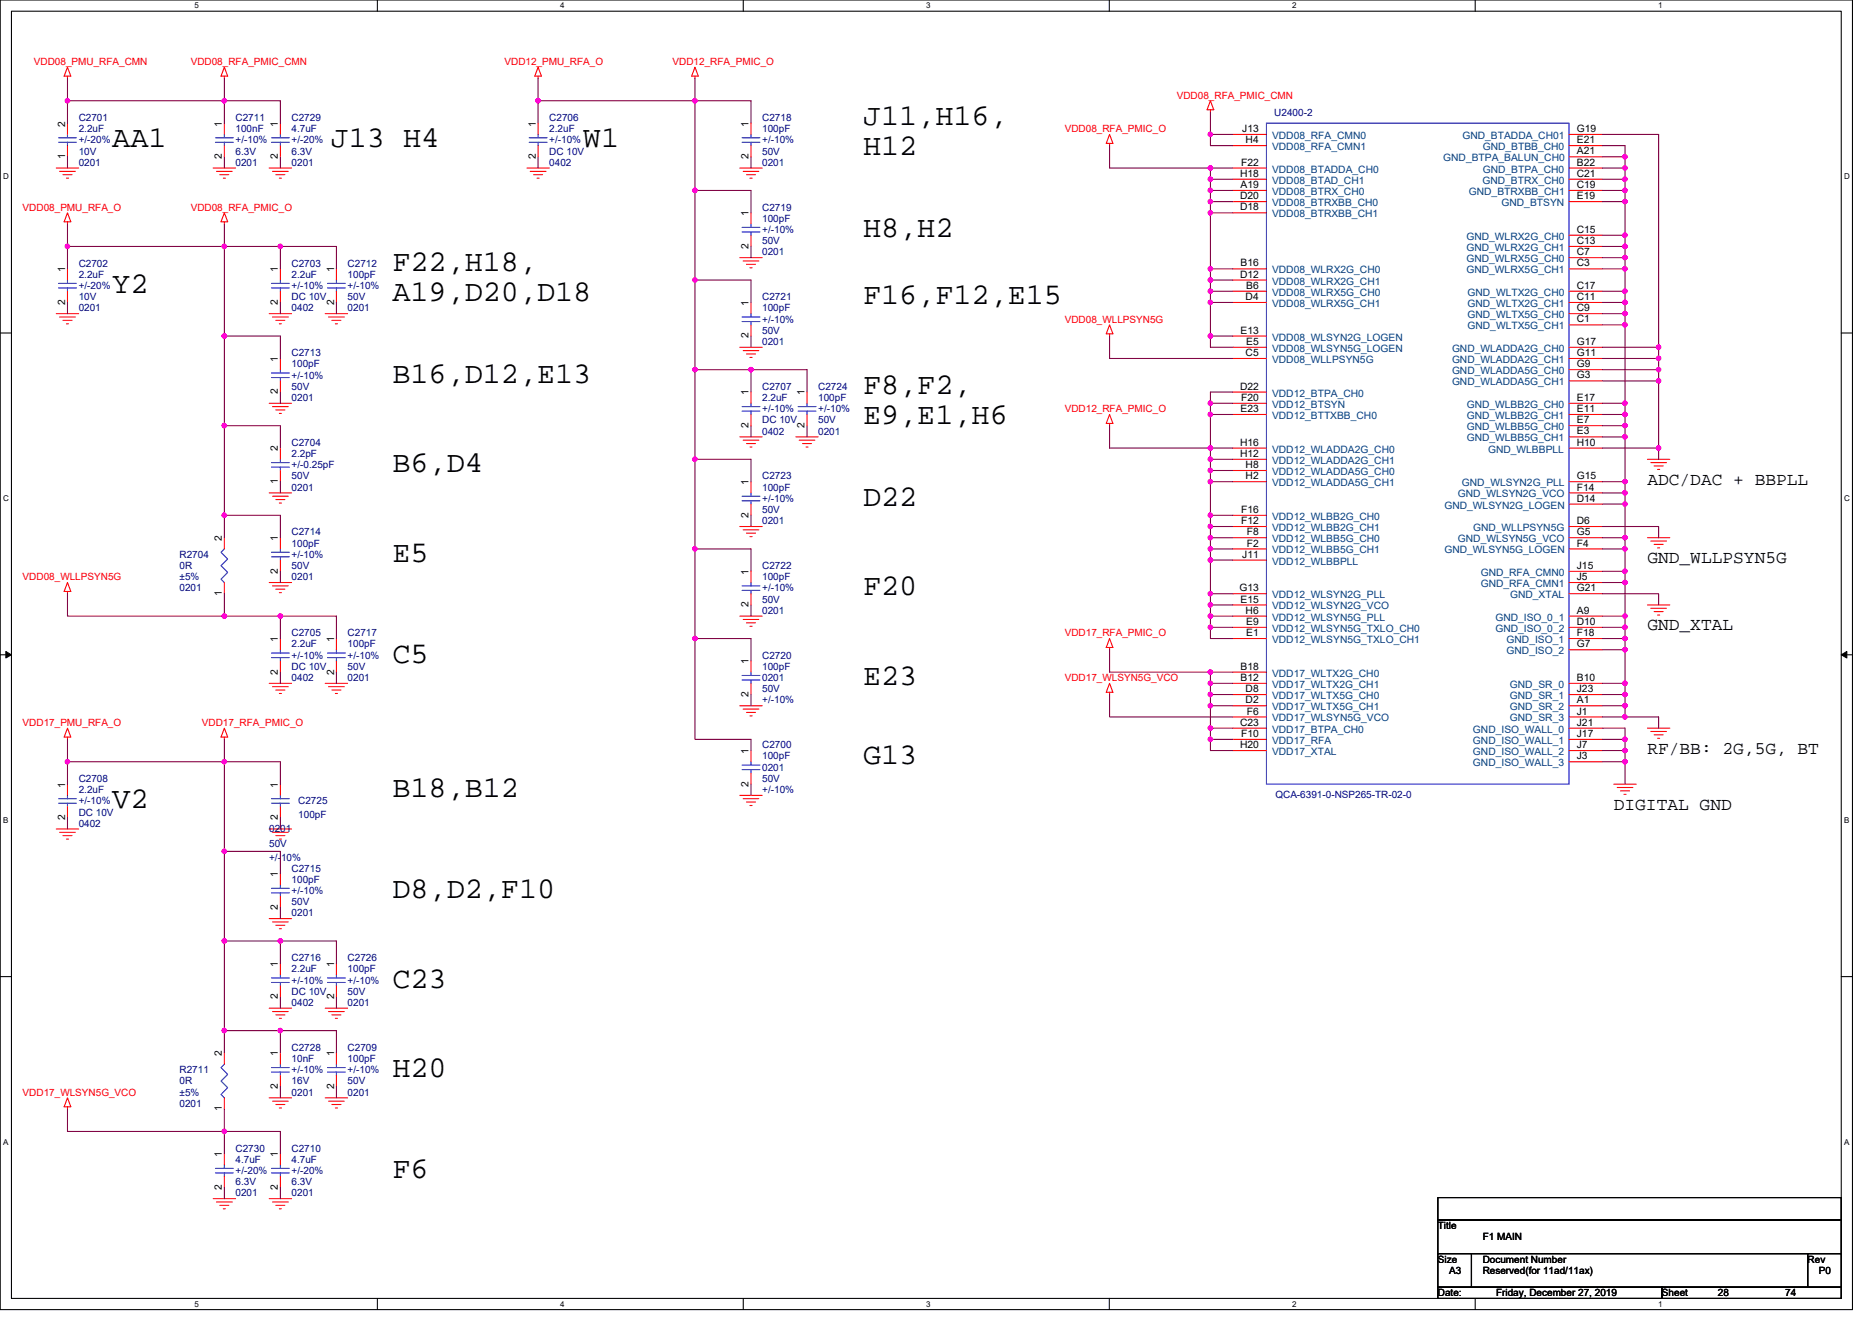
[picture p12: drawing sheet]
<svg xmlns="http://www.w3.org/2000/svg" width="297mm" height="210mm" viewBox="0 0 297 210" stroke-linecap="round" stroke-linejoin="round" font-family="sans-serif">
<path d="M0 0h293.9v207.9h-293.9zM1.8 1.8h290.4v204.3h-290.4z" fill="none" stroke="#000" stroke-width=".17"/>
<g fill="#fff">
<path d="M30.8 .2h.7v1.4h-.7z"/>
<path d="M30.8 206.3h.7v1.4h-.7z"/>
</g>
<path d="M59.9 0v1.8M59.9 206.1v1.8" fill="none" stroke="#000" stroke-width=".17"/>
<g fill="#fff">
<path d="M88.9 .2h.7v1.4h-.7z"/>
<path d="M88.9 206.3h.7v1.4h-.7z"/>
</g>
<path d="M117.9 0v1.8M117.9 206.1v1.8" fill="none" stroke="#000" stroke-width=".17"/>
<g fill="#fff">
<path d="M147 .2h.7v1.4h-.7z"/>
<path d="M147 206.3h.7v1.4h-.7z"/>
</g>
<path d="M176 0v1.8M176 206.1v1.8" fill="none" stroke="#000" stroke-width=".17"/>
<g fill="#fff">
<path d="M205 .2h.7v1.4h-.7z"/>
<path d="M205 206.3h.7v1.4h-.7z"/>
</g>
<path d="M234.1 0v1.8M234.1 206.1v1.8" fill="none" stroke="#000" stroke-width=".17"/>
<g fill="#fff">
<path d="M263.1 .2h.7v1.4h-.7z"/>
<path d="M263.1 206.3h.7v1.4h-.7z"/>
<path d="M.5 27.3h.9v1.4h-.9z"/>
<path d="M292.6 27.3h.9v1.4h-.9z"/>
<path d="M.5 78.4h.9v1.4h-.9z"/>
<path d="M292.6 78.4h.9v1.4h-.9z"/>
</g>
<path d="M0 52.9h1.8M292.2 52.9h1.7" fill="none" stroke="#000" stroke-width=".17"/>
<g fill="#fff">
<path d="M.5 129.5h.8v1.4h-.8z"/>
<path d="M292.6 129.5h.9v1.4h-.9z"/>
</g>
<path d="M0 103.9h1.8M292.2 103.9h1.7" fill="none" stroke="#000" stroke-width=".17"/>
<path d="M.9 103.4l.9 .5-.9 .5zM292.2 103.9l.8-.5v1z" fill="#000" stroke="#000" stroke-width=".16"/>
<g fill="#fff">
<path d="M.5 180.5h.8v1.4h-.8z"/>
<path d="M292.6 180.5h.9v1.4h-.9z"/>
</g>
<path d="M0 155h1.8M292.2 155h1.7M228.2 190.1h64v3.5h-64zM228.2 193.6h64v5.4h-64zM228.2 199h5.3v5.3h-5.3zM233.5 199h53.3v5.3h-53.3zM286.8 199h5.4v5.3h-5.4zM228.2 204.3h35.5v1.8h-35.5zM263.7 204.3h28.5v1.8h-28.5z" fill="none" stroke="#000" stroke-width=".17"/>
<g fill="none" stroke="#f00" stroke-width=".17">
<path d="M10.7 10.7l.5 1.4h-1zM10.7 12.1v.3M10.7 19.6v1.7M35.6 10.7l.5 1.4h-1zM35.6 12.1v.3M35.6 19.6v1.7M44.5 19.6v1.7M85.4 10.7l.5 1.4h-1zM85.4 12.1v.3M85.4 19.6v1.7M110.3 10.7l.5 1.4h-1.1zM110.3 12.1v.3"/>
<path d="M119.2 19.6v1.7M192.1 16l.5 1.4h-1.1zM192.1 17.4v.4M8.9 26.7h3.6M9.5 27.2h2.5M10 27.7h1.4M10.5 28.3h.4M10.7 33.8l.5 1.4h-1zM10.7 35.2v.4M10.7 23.1v1.8M33.8 26.7h3.6M34.4 27.2h2.4"/>
<path d="M34.9 27.7h1.4M35.4 28.3h.4M35.6 33.8l.5 1.4h-1zM35.6 35.2v.4M35.6 23.1v1.8M42.7 26.7h3.6M43.2 27.2h2.5M43.8 27.7h1.4M44.3 28.3h.4M44.5 23.1v1.8M83.6 26.7h3.6M84.1 27.2h2.5"/>
<path d="M84.7 27.7h1.4M85.2 28.3h.4M85.4 23.1v1.8M117.4 26.7h3.5M117.9 27.2h2.5M118.4 27.7h1.5M119 28.3h.3M119.2 33.8v1.8M119.2 37.3v1.8M119.2 23.1v1.8M176.1 21.3l.5 1.5h-1.1zM176.1 22.8v.3"/>
<path d="M195.6 21.3h5.4M195.6 23.1h5.4M195.6 26.7h5.4M195.6 28.4h5.4M195.6 30.2h5.4M195.6 32h5.4M195.6 33.8h5.4M249 21.3h5.3M249 23.1h5.3M249 24.9h5.3M249 26.7h5.3M249 28.4h5.3"/>
<path d="M249 30.2h5.3M249 32h5.3M249 37.3h5.3M249 39.1h5.3M8.9 49.8h3.6M9.5 50.3h2.5M10 50.8h1.4M10.5 51.4h.4M10.7 42.7v1.7M10.7 46.2v1.8M42.7 49.8h3.6M43.2 50.3h2.5"/>
<path d="M43.8 50.8h1.4M44.3 51.4h.4M44.5 42.7v1.7M44.5 46.2v1.8M44.5 56.9v1.8M51.6 49.8h3.6M52.1 50.3h2.5M52.7 50.8h1.4M53.2 51.4h.3M53.4 42.7v1.7M53.4 46.2v1.8M117.4 40.9h3.5"/>
<path d="M117.4 55.1h3.5M117.9 41.4h2.5M117.9 55.6h2.5M118.4 42h1.5M118.4 56.2h1.5M119 42.5h.3M119 56.7h.3M119.2 48v1.8M119.2 51.6v1.7M176.1 51.6l.5 1.4h-1.1zM176.1 53v.3M195.6 42.7h5.4"/>
<path d="M195.6 44.4h5.4M195.6 46.2h5.4M195.6 48h5.4M195.6 53.3h5.4M195.6 55.1h5.4M195.6 56.9h5.4M249 40.9h5.3M249 42.7h5.3M249 46.2h5.3M249 48h5.3M249 49.8h5.3M249 51.6h5.3"/>
<path d="M249 55.1h5.3M249 56.9h5.3M249 58.7h5.3M42.7 64h3.6M42.7 78.2h3.6M43.2 64.5h2.5M43.2 78.8h2.5M43.8 65.1h1.4M43.8 79.3h1.4M44.3 65.6h.4M44.3 79.8h.4M44.5 74.7v1.8"/>
<path d="M44.5 71.1v1.8M44.5 60.5v1.7M117.4 69.3h3.5M117.9 69.9h2.5M118.4 70.4h1.5M119 71h.3M119.2 62.2v1.8M119.2 65.8v1.8M119.2 76.5v1.7M126.3 69.3h3.5M126.8 69.9h2.5M127.3 70.4h1.5"/>
<path d="M127.9 71h.3M128.1 62.2v1.8M128.1 65.8v1.8M176.1 65.8l.5 1.4h-1.1zM176.1 67.2v.4M195.6 62.2h5.4M195.6 64h5.4M195.6 65.8h5.4M195.6 71.1h5.4M195.6 72.9h5.4M195.6 74.7h5.4M195.6 76.5h5.4"/>
<path d="M249 60.5h5.3M249 64h5.3M249 65.8h5.3M249 67.6h5.3M249 69.3h5.3M249 71.1h5.3M249 76.5h5.3M249 78.2h5.3M261.4 72.9h3.6M261.9 73.4h2.5M262.5 74h1.4M263 74.5h.4"/>
<path d="M10.7 92.5l.5 1.4h-1zM10.7 93.9v.3M35.6 92.5v1.7M35.6 85.3v1.8M42.7 92.5h3.6M43.2 93h2.5M43.8 93.5h1.4M44.3 94.1h.4M44.5 85.3v1.8M44.5 88.9v1.8M117.4 83.6h3.5M117.4 97.8h3.5"/>
<path d="M117.9 84.1h2.5M117.9 98.3h2.5M118.4 84.6h1.5M118.4 98.8h1.5M119 85.2h.3M119 99.4h.3M119.2 90.7v1.8M119.2 94.2v1.8M119.2 80v1.8M195.6 81.8h5.4M195.6 83.6h5.4M195.6 85.3h5.4"/>
<path d="M195.6 87.1h5.4M195.6 88.9h5.4M195.6 94.2h5.4M195.6 96h5.4M195.6 97.8h5.4M195.6 99.6h5.4M249 80h5.3M249 83.6h5.3M249 85.3h5.3M249 87.1h5.3M249 90.7h5.3M249 92.5h5.3"/>
<path d="M249 94.2h5.3M249 97.8h5.3M249 99.6h5.3M261.4 85.3h3.6M261.4 96h3.6M261.9 85.9h2.5M261.9 96.5h2.5M262.5 86.4h1.4M262.5 97.1h1.4M263 87h.4M263 97.6h.4M10.7 115.6l.5 1.4h-1z"/>
<path d="M10.7 117v.3M35.6 115.6l.5 1.4h-1zM35.6 117v.3M42.7 108.5h3.6M43.2 109h2.5M43.8 109.5h1.4M44.3 110.1h.4M44.5 101.3v1.8M44.5 104.9v1.8M51.6 108.5h3.6M52.1 109h2.5M52.7 109.5h1.4"/>
<path d="M53.2 110.1h.3M53.4 101.3v1.8M53.4 104.9v1.8M117.4 112h3.5M117.9 112.5h2.5M118.4 113.1h1.5M119 113.6h.3M119.2 119.1v1.8M119.2 104.9v1.8M119.2 108.5v1.7M176.1 101.3l.5 1.5h-1.1zM176.1 102.8v.3"/>
<path d="M176.1 108.5l.5 1.4h-1.1zM176.1 109.9v.3M195.6 101.3h5.4M195.6 106.7h5.4M195.6 108.5h5.4M195.6 110.2h5.4M195.6 112h5.4M195.6 113.8h5.4M195.6 115.6h5.4M195.6 117.3h5.4M195.6 119.1h5.4M249 101.3h5.3"/>
<path d="M249 103.1h5.3M249 108.5h5.3M249 110.2h5.3M249 112h5.3M249 113.8h5.3M249 115.6h5.3M249 117.3h5.3M249 119.1h5.3M261.4 115.6h3.6M261.9 116.1h2.5M262.5 116.6h1.4M263 117.2h.4"/>
<path d="M8.9 131.6h3.6M9.5 132.1h2.5M10 132.6h1.4M10.5 133.2h.4M10.7 124.5v1.7M10.7 128v1.8M42.7 131.6h3.6M43.2 132.1h2.5M43.8 132.6h1.4M44.3 133.2h.4M44.5 138.7v1.8M44.5 124.5v1.7"/>
<path d="M44.5 128v1.8M117.4 126.2h3.5M117.9 126.8h2.5M118.4 127.3h1.5M119 127.8h.3M119.2 122.7v1.8M249 120.9h5.3M256.1 124.5h3.5M256.6 125h2.5M257.1 125.5h1.5M257.7 126.1h.3M42.7 145.8h3.6"/>
<path d="M43.2 146.3h2.5M43.8 146.9h1.4M44.3 147.4h.4M44.5 142.2v1.8M44.5 152.9v1.8M44.5 156.5v1.7M53.4 152.9v1.8M53.4 156.5v1.7M10.7 174.2l.5 1.5h-1zM10.7 175.7v.3M35.6 174.2v1.8M35.6 167.1v1.8"/>
<path d="M42.7 160h3.6M42.7 174.2h3.6M43.2 160.5h2.5M43.2 174.8h2.5M43.8 161.1h1.4M43.8 175.3h1.4M44.3 161.6h.4M44.3 175.9h.4M44.5 167.1v1.8M44.5 170.7v1.8M51.6 160h3.6M51.6 174.2h3.6"/>
<path d="M52.1 160.5h2.5M52.1 174.8h2.5M52.7 161.1h1.4M52.7 175.3h1.4M53.2 161.6h.3M53.2 175.9h.3M53.4 167.1v1.8M53.4 170.7v1.8M33.8 190.2h3.6M34.4 190.8h2.4M34.9 191.3h1.4M35.4 191.9h.4"/>
<path d="M35.6 183.1v1.8M35.6 186.7v1.8M42.7 190.2h3.6M43.2 190.8h2.5M43.8 191.3h1.4M44.3 191.9h.4M44.5 183.1v1.8M44.5 186.7v1.8"/>
</g>
<g fill="none" stroke="#00f" stroke-width=".17">
<path d="M201 19.6h48v104.9h-48zM9.3 22.6h2.8M9.3 21.9h2.8M10.7 22.6v.5M10.7 21.3v.6M34.2 21.9h2.8M34.2 22.6h2.8M35.6 21.3v.6M35.6 22.6v.5M43.1 21.9h2.8M43.1 22.6h2.8M44.5 21.3v.6"/>
<path d="M44.5 22.6v.5M84 21.9h2.8M84 22.6h2.8M85.4 21.3v.6M85.4 22.6v.5M117.7 36.1h2.9M117.7 36.8h2.9M117.7 21.9h2.9M117.7 22.6h2.9M119.2 35.6v.5M119.2 36.8v.5M119.2 21.3v.6"/>
<path d="M119.2 22.6v.5M9.3 45h2.8M9.3 45.7h2.8M10.7 44.4v.6M10.7 45.7v.5M43.1 45h2.8M43.1 45.7h2.8M43.1 59.2h2.8M43.1 59.9h2.8M44.5 44.4v.6M44.5 45.7v.5M44.5 58.7v.5"/>
<path d="M44.5 59.9v.6M52 45h2.8M52 45.7h2.8M53.4 44.4v.6M53.4 45.7v.5M117.7 50.3h2.9M117.7 51h2.9M119.2 49.8v.5M119.2 51v.6M43.1 74.1h2.8M43.1 73.4h2.8M44.5 74.1v.6"/>
<path d="M44.5 72.9v.5M117.7 64.5h2.9M117.7 65.3h2.9M117.7 78.8h2.9M117.7 79.5h2.9M119.2 64v.5M119.2 65.3v.5M119.2 78.2v.6M119.2 79.5v.5M126.6 64.5h2.9M126.6 65.3h2.9M128.1 64v.5"/>
<path d="M128.1 65.3v.5M35.6 87.1l-.5 .6 1 1-1 1.1 1 1-1 1.1 .5 .6M43.1 87.7h2.8M43.1 88.4h2.8M44.5 87.1v.6M44.5 88.4v.5M117.7 93h2.9M117.7 93.7h2.9M119.2 92.5v.5M119.2 93.7v.5M43.1 103.7h2.8M43.1 104.4h2.8"/>
<path d="M44.5 103.1v.6M44.5 104.4v.5M52 103.7h2.8M52 104.4h2.8M53.4 103.1v.6M53.4 104.4v.5M117.7 107.2h2.9M117.7 107.9h2.9M119.2 106.7v.5M119.2 107.9v.6M9.3 126.8h2.8M9.3 127.5h2.8"/>
<path d="M10.7 126.2v.6M10.7 127.5v.5M43.1 126.8h2.8M43.1 127.5h2.8M44.5 126.2v.6M44.5 127.5v.5M117.7 121.4h2.9M117.7 122.2h2.9M119.2 120.9v.5M119.2 122.2v.5M43.1 141h2.8M43.1 141.7h2.8"/>
<path d="M43.1 155.2h2.8M43.1 155.9h2.8M44.5 140.5v.5M44.5 141.7v.5M44.5 154.7v.5M44.5 155.9v.6M52 155.2h2.8M52 155.9h2.8M53.4 154.7v.5M53.4 155.9v.6M35.6 168.9l-.5 .5 1 1.1-1 1.1 1 1-1 1.1 .5 .5M43.1 169.4h2.8"/>
<path d="M43.1 170.2h2.8M44.5 168.9v.5M44.5 170.2v.5M52 169.4h2.8M52 170.2h2.8M53.4 168.9v.5M53.4 170.2v.5M34.2 185.4h2.8M34.2 186.2h2.8M35.6 184.9v.5M35.6 186.2v.5M43.1 185.4h2.8"/>
<path d="M43.1 186.2h2.8M44.5 184.9v.5M44.5 186.2v.5"/>
</g>
<g fill="none" stroke="#800040" stroke-width=".17">
<path d="M10.7 16h24.9M10.7 12.4v3.6M10.7 16v3.6M35.6 16h8.9v3.6M35.6 16v3.6M35.6 12.4v3.6M85.4 16h33.8v3.6M85.4 12.4v3.6M85.4 16v3.6M110.3 12.4v17.8M192.1 17.8v3.5M10.7 39.1h24.9"/>
<path d="M10.7 35.6v3.5M10.7 24.9v1.8M10.7 39.1v3.6M35.6 39.1h8.9M35.6 35.6v3.5M35.6 39.1v14.2M35.6 24.9v1.8M44.5 39.1v3.6M44.5 24.9v1.8M44.5 39.1h8.9v3.6M85.4 24.9v1.8M110.3 30.2h8.9v3.6"/>
<path d="M110.3 30.2v14.2M119.2 24.9v1.8M119.2 39.1v1.8M176.1 23.1v3.6h16M192.1 21.3v1.8h3.5M192.1 26.7v1.7M192.1 30.2v1.8M192.1 28.4v1.8M192.1 33.8v8.9M192.1 21.3h3.5M192.1 26.7h3.5M192.1 28.4h3.5"/>
<path d="M192.1 30.2h3.5M192.1 32h3.5M192.1 33.8h3.5M192.1 32v1.8M254.3 23.1h3.5v1.8M254.3 24.9h3.5M254.3 21.3h8.9v33.8M254.3 26.7h3.5M254.3 28.4h3.5M254.3 30.2h3.5M254.3 32h3.5M254.3 37.3h3.5"/>
<path d="M254.3 39.1h3.5M257.8 24.9v1.8M257.8 26.7v1.7M257.8 28.4v1.8M257.8 30.2v1.8M257.8 32v5.3M257.8 37.3v1.8M257.8 39.1v1.8M10.7 48v1.8M35.6 53.3h8.9v3.6M35.6 53.3v14.3M44.5 48v1.8"/>
<path d="M53.4 48v1.8M110.3 44.4h8.9v3.6M110.3 44.5v14.2M110.3 58.7h8.9M110.3 58.7v14.2M119.2 53.3v1.8M119.2 58.7v3.5M119.2 58.7h8.9v3.5M176.1 53.3v3.6h19.5M192.1 42.7v1.7M192.1 46.2v1.8M192.1 44.4v1.8"/>
<path d="M192.1 48v5.3M192.1 42.7h3.5M192.1 44.4h3.5M192.1 46.2h3.5M192.1 48h3.5M195.6 53.3h-3.5v1.8h3.5M254.3 42.7h3.5M254.3 48h3.5M254.3 49.8h3.5M254.3 55.1h8.9v1.8M254.3 56.9h8.9M254.3 58.7h8.9"/>
<path d="M254.3 40.9h3.5M254.3 46.2h3.5M254.3 51.6h3.5M257.8 42.7v3.5M257.8 48v1.8M257.8 40.9v1.8M257.8 46.2v1.8M257.8 49.8v1.8M257.8 51.6v12.4M263.2 56.9v1.8M263.2 58.7v1.8M35.6 67.6v14.2"/>
<path d="M35.6 67.6h8.9v3.5M44.5 62.2v1.8M44.5 76.5v1.7M110.3 72.9h8.9v3.6M110.3 72.9v14.2M119.2 67.6v1.7M128.1 67.6v1.7M176.1 67.6v3.5h16M192.1 64v1.8h3.5M192.1 65.8v5.3M192.1 71.1h3.5M192.1 71.1v1.8h3.5"/>
<path d="M192.1 72.9v1.8h3.5M192.1 74.7v1.8M192.1 76.5h3.5M192.1 76.5v5.3M192.1 64h3.5M195.6 62.2h-3.5v1.8M254.3 71.1h8.9M254.3 60.5h8.9M254.3 64h3.5M254.3 65.8h3.5M254.3 67.6h3.5M254.3 69.3h3.5"/>
<path d="M254.3 78.2h3.5M257.8 64v1.8M257.8 65.8v1.8M257.8 67.6v1.7M257.8 69.3v7.2h-3.5M257.8 76.5v1.7M257.8 78.2v1.8M263.2 71.1v1.8M263.2 60.5v10.6M10.7 94.2v3.6h24.9M35.6 81.8h8.9v3.5M35.6 97.8h8.9"/>
<path d="M35.6 81.8v3.5M35.6 94.2v3.6M44.5 90.7v1.8M44.5 97.8v3.5M44.5 97.8h8.9v3.5M110.3 87.1h8.9v3.6M110.3 87.1v14.2M119.2 81.8v1.8M119.2 96v1.8M192.1 81.8h3.5M192.1 81.8v1.8M192.1 83.6h3.5"/>
<path d="M192.1 83.6v1.7h3.5M192.1 85.3v1.8h3.5M192.1 87.1v1.8M192.1 88.9h3.5M192.1 88.9v5.3M192.1 96h3.5M192.1 96v1.8M192.1 97.8h3.5M192.1 97.8v1.8M192.1 99.6h3.5M192.1 99.6v1.7h3.5M195.6 94.2h-3.5v1.8"/>
<path d="M254.3 83.6h8.9v1.7M254.3 94.2h8.9v1.8M254.3 80h3.5M254.3 85.3h3.5M254.3 87.1h3.5M254.3 90.7h3.5M254.3 92.5h3.5M254.3 97.8h3.5M254.3 99.6h3.5M257.8 80v5.3M257.8 85.3v1.8M257.8 87.1v3.6"/>
<path d="M257.8 90.7v1.8M257.8 92.5v5.3M257.8 97.8v1.8M257.8 99.6v1.7M10.7 117.3v3.6M35.6 117.3v3.6M44.5 106.7v1.8M53.4 106.7v1.8M110.3 101.3v16h8.9v1.8M110.3 101.3h8.9v3.6M119.2 110.2v1.8M176.1 103.1v3.6h16"/>
<path d="M176.1 110.2v3.6h19.5M192.1 108.5h3.5M192.1 106.7h3.5M192.1 108.5v1.7M192.1 106.7v1.8M195.6 117.3h-3.5v1.8h3.5M195.6 110.2h-3.5v1.8M195.6 112h-3.5v3.6M195.6 115.6h-3.5v1.7M254.3 101.3h3.5M254.3 103.1h3.5M254.3 108.5h3.5"/>
<path d="M254.3 110.2h3.5M254.3 112h3.5M254.3 113.8h3.5M254.3 115.6h3.5v1.7M254.3 117.3h3.5M254.3 119.1h3.5M257.8 101.3v1.8M257.8 103.1v5.4M257.8 108.5v1.7M257.8 110.2v1.8M257.8 112v1.8M257.8 117.3v1.8"/>
<path d="M257.8 119.1v1.8M257.8 113.8h5.4v1.8M10.7 120.9h24.9M10.7 120.9v3.6M10.7 129.8v1.8M35.6 120.9h8.9v3.6M35.6 135.1h8.9v3.6M35.6 120.9v14.2M35.6 135.1v14.3M44.5 129.8v1.8M119.2 124.5v1.7M254.3 120.9h3.5"/>
<path d="M257.8 120.9v3.6M35.6 149.4h8.9M35.6 149.4v14.2M44.5 144v1.8M44.5 158.2v1.8M44.5 149.4v3.5M44.5 149.4h8.9v3.5M53.4 158.2v1.8M10.7 176v3.6h24.9M35.6 176v3.6M35.6 163.6h8.9M35.6 179.6h8.9v3.5"/>
<path d="M35.6 163.6v3.5M35.6 179.6v3.5M44.5 172.5v1.7M44.5 163.6v3.5M44.5 163.6h8.9v3.5M53.4 172.5v1.7M35.6 188.5v1.7M44.5 188.5v1.7"/>
</g>
<g fill="#f0f" stroke="#f0f" stroke-width=".17">
<circle cx="192.1" cy="21.3" r=".35"/>
<circle cx="257.8" cy="24.9" r=".35"/>
<circle cx="110.3" cy="30.2" r=".35"/>
<circle cx="110.3" cy="16" r=".35"/>
<circle cx="192.1" cy="26.7" r=".35"/>
<circle cx="192.1" cy="28.4" r=".35"/>
<circle cx="257.8" cy="28.4" r=".35"/>
<circle cx="257.8" cy="26.7" r=".35"/>
<circle cx="192.1" cy="30.2" r=".35"/>
<circle cx="192.1" cy="32" r=".35"/>
<circle cx="257.8" cy="32" r=".35"/>
<circle cx="257.8" cy="30.2" r=".35"/>
<circle cx="44.5" cy="39.1" r=".35"/>
<circle cx="35.6" cy="39.1" r=".35"/>
<circle cx="257.8" cy="37.3" r=".35"/>
<circle cx="257.8" cy="40.9" r=".35"/>
<circle cx="257.8" cy="39.1" r=".35"/>
<circle cx="257.8" cy="42.7" r=".35"/>
<circle cx="192.1" cy="44.4" r=".35"/>
<circle cx="35.6" cy="53.3" r=".35"/>
<circle cx="35.6" cy="67.6" r=".35"/>
<circle cx="192.1" cy="46.2" r=".35"/>
<circle cx="257.8" cy="48" r=".35"/>
<circle cx="257.8" cy="46.2" r=".35"/>
<circle cx="257.8" cy="49.8" r=".35"/>
<circle cx="257.8" cy="51.5" r=".35"/>
<circle cx="257.8" cy="64" r=".35"/>
<circle cx="35.6" cy="81.8" r=".35"/>
<circle cx="257.8" cy="67.6" r=".35"/>
<circle cx="257.8" cy="65.8" r=".35"/>
<circle cx="257.8" cy="69.3" r=".35"/>
<circle cx="257.8" cy="76.4" r=".35"/>
<circle cx="257.8" cy="80" r=".35"/>
<circle cx="257.8" cy="78.2" r=".35"/>
<circle cx="257.8" cy="85.3" r=".35"/>
<circle cx="257.8" cy="90.7" r=".35"/>
<circle cx="257.8" cy="87.1" r=".35"/>
<circle cx="257.8" cy="92.4" r=".35"/>
<circle cx="257.8" cy="97.8" r=".35"/>
<circle cx="257.8" cy="99.6" r=".35"/>
<circle cx="257.8" cy="101.3" r=".35"/>
<circle cx="257.8" cy="108.4" r=".35"/>
<circle cx="257.8" cy="103.1" r=".35"/>
<circle cx="192.1" cy="106.7" r=".35"/>
<circle cx="257.8" cy="110.2" r=".35"/>
<circle cx="257.8" cy="112" r=".35"/>
<circle cx="257.8" cy="119.1" r=".35"/>
<circle cx="257.8" cy="117.3" r=".35"/>
<circle cx="257.8" cy="120.9" r=".35"/>
<circle cx="263.2" cy="71.1" r=".35"/>
<circle cx="263.2" cy="55.1" r=".35"/>
<circle cx="263.2" cy="56.9" r=".35"/>
<circle cx="263.2" cy="58.7" r=".35"/>
<circle cx="263.2" cy="60.4" r=".35"/>
<circle cx="257.8" cy="113.8" r=".35"/>
<circle cx="10.7" cy="16" r=".35"/>
<circle cx="192.1" cy="64" r=".35"/>
<circle cx="192.1" cy="65.8" r=".35"/>
<circle cx="192.1" cy="72.9" r=".35"/>
<circle cx="192.1" cy="74.7" r=".35"/>
<circle cx="192.1" cy="76.4" r=".35"/>
<circle cx="192.1" cy="81.8" r=".35"/>
<circle cx="192.1" cy="83.6" r=".35"/>
<circle cx="192.1" cy="85.3" r=".35"/>
<circle cx="192.1" cy="87.1" r=".35"/>
<circle cx="192.1" cy="88.9" r=".35"/>
<circle cx="192.1" cy="94.2" r=".35"/>
<circle cx="192.1" cy="96" r=".35"/>
<circle cx="192.1" cy="97.8" r=".35"/>
<circle cx="192.1" cy="99.6" r=".35"/>
<circle cx="192.1" cy="108.4" r=".35"/>
<circle cx="192.1" cy="110.2" r=".35"/>
<circle cx="192.1" cy="112" r=".35"/>
<circle cx="192.1" cy="115.6" r=".35"/>
<circle cx="192.1" cy="117.3" r=".35"/>
<circle cx="192.1" cy="48" r=".35"/>
<circle cx="192.1" cy="53.3" r=".35"/>
<circle cx="192.1" cy="33.8" r=".35"/>
<circle cx="192.1" cy="42.7" r=".35"/>
<circle cx="85.4" cy="16" r=".35"/>
<circle cx="110.3" cy="58.7" r=".35"/>
<circle cx="110.3" cy="44.4" r=".35"/>
<circle cx="119.2" cy="58.7" r=".35"/>
<circle cx="110.3" cy="72.9" r=".35"/>
<circle cx="110.3" cy="87.1" r=".35"/>
<circle cx="10.7" cy="39.1" r=".35"/>
<circle cx="44.5" cy="97.8" r=".35"/>
<circle cx="35.6" cy="97.8" r=".35"/>
<circle cx="10.7" cy="120.9" r=".35"/>
<circle cx="35.6" cy="135.1" r=".35"/>
<circle cx="35.6" cy="120.9" r=".35"/>
<circle cx="35.6" cy="163.6" r=".35"/>
<circle cx="35.6" cy="149.3" r=".35"/>
<circle cx="44.5" cy="149.3" r=".35"/>
<circle cx="44.5" cy="163.6" r=".35"/>
<circle cx="35.6" cy="179.6" r=".35"/>
<circle cx="192.1" cy="71.1" r=".35"/>
<circle cx="35.6" cy="16" r=".35"/>
<circle cx="110.3" cy="101.3" r=".35"/>
</g>
<g font-size="4.8">
<text x="17.8" y="23.4">AA1</text>
<text x="52.5" y="23.4">J13 H4</text>
<text x="92.5" y="23.4">W1</text>
<text x="136.9" y="19.8">J11,H16,</text>
<text x="136.9" y="24.6">H12</text>
<text x="136.9" y="37.6">H8,H2</text>
<text x="17.8" y="46.5">Y2</text>
<text x="62.3" y="42.9">F22,H18,</text>
<text x="62.3" y="47.7">A19,D20,D18</text>
<text x="136.9" y="48.3">F16,F12,E15</text>
<text x="62.3" y="60.7">B16,D12,E13</text>
<text x="136.9" y="62.5">F8,F2,</text>
<text x="136.9" y="67.3">E9,E1,H6</text>
<text x="62.3" y="75">B6,D4</text>
<text x="136.9" y="80.3">D22</text>
<text x="62.3" y="89.2">E5</text>
<text x="136.9" y="94.5">F20</text>
<text x="62.3" y="105.2">C5</text>
<text x="136.9" y="108.7">E23</text>
<text x="136.9" y="121.2">G13</text>
<text x="17.8" y="128.3">V2</text>
<text x="62.3" y="126.5">B18,B12</text>
<text x="62.3" y="142.5">D8,D2,F10</text>
<text x="62.3" y="156.7">C23</text>
<text x="62.3" y="171">H20</text>
<text x="62.3" y="187">F6</text>
</g>
<g font-size="2.8">
<text x="261.4" y="76.9">ADC/DAC + BBPLL</text>
<text x="261.4" y="89.4">GND_WLLPSYN5G</text>
<text x="261.4" y="100.1">GND_XTAL</text>
<text x="261.4" y="119.6">RF/BB: 2G,5G, BT</text>
<text x="256.1" y="128.5">DIGITAL GND</text>
</g>
<g font-size="1.6" fill="#f00">
<text x="5.4" y="10.3">VDD08_PMU_RFA_CMN</text>
<text x="30.3" y="10.3">VDD08_RFA_PMIC_CMN</text>
<text x="80" y="10.3">VDD12_PMU_RFA_O</text>
<text x="106.7" y="10.3">VDD12_RFA_PMIC_O</text>
<text x="186.7" y="15.6">VDD08_RFA_PMIC_CMN</text>
<text x="168.9" y="21">VDD08_RFA_PMIC_O</text>
<text x="3.6" y="33.4">VDD08_PMU_RFA_O</text>
<text x="30.3" y="33.4">VDD08_RFA_PMIC_O</text>
<text x="168.9" y="51.2">VDD08_WLLPSYN5G</text>
<text x="168.9" y="65.4">VDD12_RFA_PMIC_O</text>
<text x="3.6" y="92.1">VDD08_WLLPSYN5G</text>
<text x="168.9" y="101">VDD17_RFA_PMIC_O</text>
<text x="168.9" y="108.1">VDD17_WLSYN5G_VCO</text>
<text x="3.6" y="115.2">VDD17_PMU_RFA_O</text>
<text x="32" y="115.2">VDD17_RFA_PMIC_O</text>
<text x="3.6" y="173.9">VDD17_WLSYN5G_VCO</text>
</g>
<g font-size="1.6">
<text x="10.3" y="20.1" transform="rotate(-90 10.3 20.1)">2</text>
<text x="35.2" y="20.1" transform="rotate(-90 35.2 20.1)">1</text>
<text x="44.1" y="20.1" transform="rotate(-90 44.1 20.1)">1</text>
<text x="85" y="20.1" transform="rotate(-90 85 20.1)">1</text>
<text x="118.8" y="20.1" transform="rotate(-90 118.8 20.1)">1</text>
<text x="197.1" y="21">J13</text>
<text x="197.7" y="22.7">H4</text>
<text x="250.2" y="21">G19</text>
<text x="250.2" y="22.7">E21</text>
<text x="10.3" y="25.3" transform="rotate(-90 10.3 25.3)">1</text>
<text x="35.2" y="25.3" transform="rotate(-90 35.2 25.3)">2</text>
<text x="44.1" y="25.3" transform="rotate(-90 44.1 25.3)">2</text>
<text x="85" y="25.3" transform="rotate(-90 85 25.3)">2</text>
<text x="118.8" y="25.3" transform="rotate(-90 118.8 25.3)">2</text>
<text x="196.8" y="28.1">H18</text>
<text x="196.8" y="29.8">A19</text>
<text x="197" y="26.3">F22</text>
<text x="250.2" y="28.1">C21</text>
<text x="250.2" y="24.5">A21</text>
<text x="250.2" y="26.3">B22</text>
<text x="250.2" y="29.8">C19</text>
<text x="118.8" y="34.3" transform="rotate(-90 118.8 34.3)">1</text>
<text x="196.8" y="31.6">D20</text>
<text x="196.8" y="33.4">D18</text>
<text x="250.2" y="31.6">E19</text>
<text x="118.8" y="39.5" transform="rotate(-90 118.8 39.5)">2</text>
<text x="250.2" y="37">C15</text>
<text x="250.2" y="38.7">C13</text>
<text x="250.2" y="40.5">C7</text>
<text x="10.3" y="43.2" transform="rotate(-90 10.3 43.2)">1</text>
<text x="44.1" y="43.2" transform="rotate(-90 44.1 43.2)">1</text>
<text x="53" y="43.2" transform="rotate(-90 53 43.2)">1</text>
<text x="196.8" y="44.1">D12</text>
<text x="196.8" y="42.3">B16</text>
<text x="197.7" y="47.6">D4</text>
<text x="197.7" y="45.8">B6</text>
<text x="250.2" y="42.3">C3</text>
<text x="250.2" y="45.8">C17</text>
<text x="250.2" y="47.6">C11</text>
<text x="10.3" y="48.4" transform="rotate(-90 10.3 48.4)">2</text>
<text x="44.1" y="48.4" transform="rotate(-90 44.1 48.4)">2</text>
<text x="53" y="48.4" transform="rotate(-90 53 48.4)">2</text>
<text x="118.8" y="53.7" transform="rotate(-90 118.8 53.7)">2</text>
<text x="118.8" y="48.5" transform="rotate(-90 118.8 48.5)">1</text>
<text x="196.8" y="53">E13</text>
<text x="250.2" y="49.4">C9</text>
<text x="250.2" y="51.2">C1</text>
<text x="44.1" y="57.4" transform="rotate(-90 44.1 57.4)">1</text>
<text x="197.7" y="56.5">C5</text>
<text x="197.7" y="54.7">E5</text>
<text x="250.2" y="54.7">G17</text>
<text x="250.2" y="56.5">G11</text>
<text x="250.2" y="58.3">G9</text>
<text x="44.1" y="62.6" transform="rotate(-90 44.1 62.6)">2</text>
<text x="118.8" y="62.8" transform="rotate(-90 118.8 62.8)">1</text>
<text x="127.7" y="62.8" transform="rotate(-90 127.7 62.8)">1</text>
<text x="196.8" y="61.8">D22</text>
<text x="196.8" y="65.4">E23</text>
<text x="197" y="63.6">F20</text>
<text x="250.2" y="63.6">E17</text>
<text x="250.2" y="65.4">E11</text>
<text x="250.2" y="60.1">G3</text>
<text x="44.1" y="71.6" transform="rotate(-90 44.1 71.6)">2</text>
<text x="118.8" y="67.9" transform="rotate(-90 118.8 67.9)">2</text>
<text x="127.7" y="67.9" transform="rotate(-90 127.7 67.9)">2</text>
<text x="196.8" y="70.7">H16</text>
<text x="250.2" y="70.7">H10</text>
<text x="250.2" y="67.2">E7</text>
<text x="250.2" y="69">E3</text>
<text x="44.1" y="76.8" transform="rotate(-90 44.1 76.8)">1</text>
<text x="118.8" y="77" transform="rotate(-90 118.8 77)">1</text>
<text x="196.8" y="72.5">H12</text>
<text x="197.7" y="74.3">H8</text>
<text x="197.7" y="76.1">H2</text>
<text x="250.2" y="77.9">F14</text>
<text x="250.2" y="76.1">G15</text>
<text x="118.8" y="82.2" transform="rotate(-90 118.8 82.2)">2</text>
<text x="197" y="81.4">F16</text>
<text x="197" y="83.2">F12</text>
<text x="250.2" y="83.2">D6</text>
<text x="250.2" y="79.6">D14</text>
<text x="35.2" y="85.9" transform="rotate(-90 35.2 85.9)">2</text>
<text x="44.1" y="85.9" transform="rotate(-90 44.1 85.9)">1</text>
<text x="197.1" y="88.5">J11</text>
<text x="197.8" y="85">F8</text>
<text x="197.8" y="86.7">F2</text>
<text x="250.2" y="85">G5</text>
<text x="250.2" y="86.7">F4</text>
<text x="35.2" y="94.6" transform="rotate(-90 35.2 94.6)">1</text>
<text x="44.1" y="91.1" transform="rotate(-90 44.1 91.1)">2</text>
<text x="118.8" y="91.2" transform="rotate(-90 118.8 91.2)">1</text>
<text x="196.7" y="93.9">G13</text>
<text x="196.8" y="95.6">E15</text>
<text x="250.2" y="93.9">G21</text>
<text x="250.2" y="90.3">J15</text>
<text x="250.2" y="92.1">J5</text>
<text x="44.1" y="101.9" transform="rotate(-90 44.1 101.9)">1</text>
<text x="53" y="101.9" transform="rotate(-90 53 101.9)">1</text>
<text x="118.8" y="96.4" transform="rotate(-90 118.8 96.4)">2</text>
<text x="197.7" y="97.4">H6</text>
<text x="197.7" y="99.2">E9</text>
<text x="197.7" y="101">E1</text>
<text x="250.2" y="97.4">A9</text>
<text x="250.2" y="99.2">D10</text>
<text x="250.2" y="101">F18</text>
<text x="44.1" y="107.1" transform="rotate(-90 44.1 107.1)">2</text>
<text x="53" y="107.1" transform="rotate(-90 53 107.1)">2</text>
<text x="118.8" y="105.4" transform="rotate(-90 118.8 105.4)">1</text>
<text x="196.8" y="106.3">B18</text>
<text x="250.2" y="102.7">G7</text>
<text x="118.8" y="110.6" transform="rotate(-90 118.8 110.6)">2</text>
<text x="196.8" y="108.1">B12</text>
<text x="197.7" y="109.9">D8</text>
<text x="197.7" y="111.6">D2</text>
<text x="197.8" y="113.4">F6</text>
<text x="250.2" y="108.1">B10</text>
<text x="250.2" y="109.9">J23</text>
<text x="250.2" y="111.6">A1</text>
<text x="250.2" y="113.4">J1</text>
<text x="118.8" y="119.7" transform="rotate(-90 118.8 119.7)">1</text>
<text x="196.8" y="115.2">C23</text>
<text x="196.8" y="118.7">H20</text>
<text x="197" y="117">F10</text>
<text x="250.2" y="115.2">J21</text>
<text x="250.2" y="117">J17</text>
<text x="250.2" y="118.7">J7</text>
<text x="10.3" y="125" transform="rotate(-90 10.3 125)">1</text>
<text x="44.1" y="125" transform="rotate(-90 44.1 125)">1</text>
<text x="118.8" y="124.8" transform="rotate(-90 118.8 124.8)">2</text>
<text x="250.2" y="120.5">J3</text>
<text x="10.3" y="130.2" transform="rotate(-90 10.3 130.2)">2</text>
<text x="44.1" y="130.2" transform="rotate(-90 44.1 130.2)">2</text>
<text x="44.1" y="139.2" transform="rotate(-90 44.1 139.2)">1</text>
<text x="44.1" y="144.4" transform="rotate(-90 44.1 144.4)">2</text>
<text x="44.1" y="153.4" transform="rotate(-90 44.1 153.4)">1</text>
<text x="53" y="153.4" transform="rotate(-90 53 153.4)">1</text>
<text x="44.1" y="158.6" transform="rotate(-90 44.1 158.6)">2</text>
<text x="53" y="158.6" transform="rotate(-90 53 158.6)">2</text>
<text x="35.2" y="167.7" transform="rotate(-90 35.2 167.7)">2</text>
<text x="44.1" y="167.7" transform="rotate(-90 44.1 167.7)">1</text>
<text x="53" y="167.7" transform="rotate(-90 53 167.7)">1</text>
<text x="44.1" y="172.8" transform="rotate(-90 44.1 172.8)">2</text>
<text x="53" y="172.8" transform="rotate(-90 53 172.8)">2</text>
<text x="35.2" y="176.4" transform="rotate(-90 35.2 176.4)">1</text>
<text x="35.2" y="183.7" transform="rotate(-90 35.2 183.7)">1</text>
<text x="44.1" y="183.7" transform="rotate(-90 44.1 183.7)">1</text>
<text x="35.2" y="188.8" transform="rotate(-90 35.2 188.8)">2</text>
<text x="44.1" y="188.8" transform="rotate(-90 44.1 188.8)">2</text>
<text x="228.2" y="195.1">Title</text>
<text x="235.3" y="196.8">F1 MAIN</text>
<text x="228.2" y="200.4">Size</text>
<text x="229.9" y="202.2">A3</text>
<text x="235.3" y="200.4">Document Number</text>
<text x="235.3" y="202.2">Reserved(for 11ad/11ax)</text>
<text x="286.8" y="200.4">Rev</text>
<text x="288.6" y="202.2">P0</text>
<text x="228.2" y="205.7">Date:</text>
<text x="237.4" y="205.7">Friday, December 27, 2019</text>
<text x="263.7" y="205.7">Sheet</text>
<text x="272.6" y="205.7">28</text>
<text x="283.3" y="205.7">74</text>
</g>
<g font-size="1.6" fill="#000080">
<text x="12.5" y="19.2">C2701</text>
<text x="12.5" y="21">2.2uF</text>
<text x="12.5" y="22.8">+/-20%</text>
<text x="37.4" y="19.2">C2711</text>
<text x="37.4" y="21">100nF</text>
<text x="37.4" y="22.8">+/-10%</text>
<text x="46.3" y="19.2">C2729</text>
<text x="46.3" y="21">4.7uF</text>
<text x="46.3" y="22.8">+/-20%</text>
<text x="87.2" y="19.2">C2706</text>
<text x="87.2" y="21">2.2uF</text>
<text x="87.2" y="22.8">+/-10%</text>
<text x="120.9" y="19.2">C2718</text>
<text x="120.9" y="21">100pF</text>
<text x="120.9" y="22.8">+/-10%</text>
<text x="202.2" y="18.5">U2400-2</text>
<text x="12.5" y="26.3">0201</text>
<text x="12.5" y="24.5">10V</text>
<text x="37.4" y="26.3">0201</text>
<text x="37.4" y="24.5">6.3V</text>
<text x="46.3" y="26.3">0201</text>
<text x="46.3" y="24.5">6.3V</text>
<text x="87.2" y="26.3">0402</text>
<text x="87.2" y="24.5">DC 10V</text>
<text x="120.9" y="26.3">0201</text>
<text x="120.9" y="24.5">50V</text>
<text x="120.9" y="33.4">C2719</text>
<text x="120.9" y="35.2">100pF</text>
<text x="120.9" y="40.5">0201</text>
<text x="120.9" y="38.8">50V</text>
<text x="120.9" y="37">+/-10%</text>
<text x="12.5" y="42.3">C2702</text>
<text x="12.5" y="44.1">2.2uF</text>
<text x="12.5" y="47.6">10V</text>
<text x="12.5" y="45.9">+/-20%</text>
<text x="46.3" y="42.3">C2703</text>
<text x="46.3" y="44.1">2.2uF</text>
<text x="46.3" y="47.6">DC 10V</text>
<text x="46.3" y="45.9">+/-10%</text>
<text x="55.2" y="42.3">C2712</text>
<text x="55.2" y="44.1">100pF</text>
<text x="55.2" y="47.6">50V</text>
<text x="55.2" y="45.9">+/-10%</text>
<text x="120.9" y="47.6">C2721</text>
<text x="12.5" y="49.4">0201</text>
<text x="46.3" y="49.4">0402</text>
<text x="55.2" y="49.4">0201</text>
<text x="120.9" y="49.4">100pF</text>
<text x="120.9" y="53">50V</text>
<text x="120.9" y="51.2">+/-10%</text>
<text x="46.3" y="56.5">C2713</text>
<text x="46.3" y="58.3">100pF</text>
<text x="120.9" y="54.8">0201</text>
<text x="46.3" y="63.6">0201</text>
<text x="46.3" y="61.9">50V</text>
<text x="46.3" y="60.1">+/-10%</text>
<text x="120.9" y="61.9">C2707</text>
<text x="120.9" y="63.6">2.2uF</text>
<text x="120.9" y="65.4">+/-10%</text>
<text x="129.8" y="61.9">C2724</text>
<text x="129.8" y="63.6">100pF</text>
<text x="129.8" y="65.4">+/-10%</text>
<text x="46.3" y="70.8">C2704</text>
<text x="120.9" y="69">0402</text>
<text x="120.9" y="67.2">DC 10V</text>
<text x="129.8" y="69">0201</text>
<text x="129.8" y="67.2">50V</text>
<text x="46.3" y="72.5">2.2pF</text>
<text x="46.3" y="77.9">0201</text>
<text x="46.3" y="76.1">50V</text>
<text x="46.3" y="74.3">+/-0.25pF</text>
<text x="120.9" y="76.1">C2723</text>
<text x="120.9" y="77.9">100pF</text>
<text x="120.9" y="83.2">0201</text>
<text x="120.9" y="81.4">50V</text>
<text x="120.9" y="79.7">+/-10%</text>
<text x="28.5" y="88.5">R2704</text>
<text x="46.3" y="85">C2714</text>
<text x="46.3" y="86.8">100pF</text>
<text x="46.3" y="88.5">+/-10%</text>
<text x="28.5" y="90.3">0R</text>
<text x="28.5" y="92.1">±5%</text>
<text x="28.5" y="93.9">0201</text>
<text x="46.3" y="92.1">0201</text>
<text x="46.3" y="90.3">50V</text>
<text x="120.9" y="90.3">C2722</text>
<text x="120.9" y="92.1">100pF</text>
<text x="120.9" y="95.7">50V</text>
<text x="120.9" y="93.9">+/-10%</text>
<text x="46.3" y="101">C2705</text>
<text x="55.2" y="101">C2717</text>
<text x="120.9" y="97.4">0201</text>
<text x="46.3" y="102.8">2.2uF</text>
<text x="46.3" y="106.3">DC 10V</text>
<text x="46.3" y="104.5">+/-10%</text>
<text x="55.2" y="102.8">100pF</text>
<text x="55.2" y="106.3">50V</text>
<text x="55.2" y="104.5">+/-10%</text>
<text x="120.9" y="104.5">C2720</text>
<text x="120.9" y="106.3">100pF</text>
<text x="46.3" y="108.1">0402</text>
<text x="55.2" y="108.1">0201</text>
<text x="120.9" y="108.1">0201</text>
<text x="120.9" y="109.9">50V</text>
<text x="120.9" y="111.7">+/-10%</text>
<text x="120.9" y="118.8">C2700</text>
<text x="12.5" y="124.1">C2708</text>
<text x="12.5" y="125.9">2.2uF</text>
<text x="120.9" y="120.5">100pF</text>
<text x="120.9" y="122.3">0201</text>
<text x="120.9" y="124.1">50V</text>
<text x="120.9" y="125.9">+/-10%</text>
<text x="12.5" y="131.2">0402</text>
<text x="12.5" y="129.4">DC 10V</text>
<text x="12.5" y="127.7">+/-10%</text>
<text x="47.3" y="127.7">C2725</text>
<text x="47.3" y="129.8">100pF</text>
<text x="202.4" y="126.6">QCA-6391-0-NSP265-TR-02-0</text>
<text x="42.7" y="132.1">0201</text>
<text x="42.7" y="134.4">50V</text>
<text x="42.7" y="136.7">+/-10%</text>
<text x="46.3" y="138.3">C2715</text>
<text x="46.3" y="140.1">100pF</text>
<text x="46.3" y="143.7">50V</text>
<text x="46.3" y="141.9">+/-10%</text>
<text x="46.3" y="145.4">0201</text>
<text x="46.3" y="152.5">C2716</text>
<text x="46.3" y="154.3">2.2uF</text>
<text x="55.2" y="152.5">C2726</text>
<text x="55.2" y="154.3">100pF</text>
<text x="46.3" y="159.7">0402</text>
<text x="46.3" y="157.9">DC 10V</text>
<text x="46.3" y="156.1">+/-10%</text>
<text x="55.2" y="159.7">0201</text>
<text x="55.2" y="157.9">50V</text>
<text x="55.2" y="156.1">+/-10%</text>
<text x="46.3" y="166.8">C2728</text>
<text x="55.2" y="166.8">C2709</text>
<text x="28.5" y="170.3">R2711</text>
<text x="28.5" y="172.1">0R</text>
<text x="28.5" y="173.9">±5%</text>
<text x="46.3" y="168.5">10nF</text>
<text x="46.3" y="173.9">0201</text>
<text x="46.3" y="172.1">16V</text>
<text x="46.3" y="170.3">+/-10%</text>
<text x="55.2" y="168.5">100pF</text>
<text x="55.2" y="173.9">0201</text>
<text x="55.2" y="172.1">50V</text>
<text x="55.2" y="170.3">+/-10%</text>
<text x="28.5" y="175.7">0201</text>
<text x="37.4" y="182.8">C2730</text>
<text x="37.4" y="184.6">4.7uF</text>
<text x="46.3" y="182.8">C2710</text>
<text x="46.3" y="184.6">4.7uF</text>
<text x="37.4" y="189.9">0201</text>
<text x="37.4" y="188.1">6.3V</text>
<text x="37.4" y="186.3">+/-20%</text>
<text x="46.3" y="189.9">0201</text>
<text x="46.3" y="188.1">6.3V</text>
<text x="46.3" y="186.3">+/-20%</text>
</g>
<g font-size="1.6" fill="#004080">
<text x="201.8" y="22.1">VDD08_RFA_CMN0</text>
<text x="201.8" y="23.8">VDD08_RFA_CMN1</text>
<text x="232" y="22.1">GND_BTADDA_CH01</text>
<text x="235.3" y="23.8">GND_BTBB_CH0</text>
<text x="201.8" y="27.4">VDD08_BTADDA_CH0</text>
<text x="201.8" y="29.2">VDD08_BTAD_CH1</text>
<text x="229" y="25.6">GND_BTPA_BALUN_CH0</text>
<text x="235.2" y="29.2">GND_BTRX_CH0</text>
<text x="235.3" y="27.4">GND_BTPA_CH0</text>
<text x="201.8" y="30.9">VDD08_BTRX_CH0</text>
<text x="201.8" y="32.7">VDD08_BTRXBB_CH0</text>
<text x="201.8" y="34.5">VDD08_BTRXBB_CH1</text>
<text x="233.1" y="30.9">GND_BTRXBB_CH1</text>
<text x="238.2" y="32.7">GND_BTSYN</text>
<text x="232.7" y="38.1">GND_WLRX2G_CH0</text>
<text x="232.7" y="39.8">GND_WLRX2G_CH1</text>
<text x="232.7" y="41.6">GND_WLRX5G_CH0</text>
<text x="201.8" y="43.4">VDD08_WLRX2G_CH0</text>
<text x="201.8" y="45.2">VDD08_WLRX2G_CH1</text>
<text x="201.8" y="46.9">VDD08_WLRX5G_CH0</text>
<text x="232.7" y="43.4">GND_WLRX5G_CH1</text>
<text x="232.9" y="46.9">GND_WLTX2G_CH0</text>
<text x="201.8" y="48.7">VDD08_WLRX5G_CH1</text>
<text x="232.9" y="48.7">GND_WLTX2G_CH1</text>
<text x="232.9" y="50.5">GND_WLTX5G_CH0</text>
<text x="232.9" y="52.3">GND_WLTX5G_CH1</text>
<text x="201.8" y="54.1">VDD08_WLSYN2G_LOGEN</text>
<text x="201.8" y="55.8">VDD08_WLSYN5G_LOGEN</text>
<text x="201.8" y="57.6">VDD08_WLLPSYN5G</text>
<text x="230.4" y="55.8">GND_WLADDA2G_CH0</text>
<text x="230.4" y="57.6">GND_WLADDA2G_CH1</text>
<text x="230.4" y="59.4">GND_WLADDA5G_CH0</text>
<text x="201.8" y="62.9">VDD12_BTPA_CH0</text>
<text x="201.8" y="64.7">VDD12_BTSYN</text>
<text x="230.4" y="61.2">GND_WLADDA5G_CH1</text>
<text x="232.7" y="64.7">GND_WLBB2G_CH0</text>
<text x="201.8" y="66.5">VDD12_BTTXBB_CH0</text>
<text x="201.8" y="71.8">VDD12_WLADDA2G_CH0</text>
<text x="232.7" y="66.5">GND_WLBB2G_CH1</text>
<text x="232.7" y="68.3">GND_WLBB5G_CH0</text>
<text x="232.7" y="70.1">GND_WLBB5G_CH1</text>
<text x="236.1" y="71.8">GND_WLBBPLL</text>
<text x="201.8" y="73.6">VDD12_WLADDA2G_CH1</text>
<text x="201.8" y="75.4">VDD12_WLADDA5G_CH0</text>
<text x="201.8" y="77.2">VDD12_WLADDA5G_CH1</text>
<text x="232" y="77.2">GND_WLSYN2G_PLL</text>
<text x="201.8" y="82.5">VDD12_WLBB2G_CH0</text>
<text x="229.2" y="80.7">GND_WLSYN2G_LOGEN</text>
<text x="231.3" y="79">GND_WLSYN2G_VCO</text>
<text x="201.8" y="84.3">VDD12_WLBB2G_CH1</text>
<text x="201.8" y="86.1">VDD12_WLBB5G_CH0</text>
<text x="201.8" y="87.8">VDD12_WLBB5G_CH1</text>
<text x="201.8" y="89.6">VDD12_WLBBPLL</text>
<text x="229.2" y="87.8">GND_WLSYN5G_LOGEN</text>
<text x="231.3" y="86.1">GND_WLSYN5G_VCO</text>
<text x="233.7" y="84.3">GND_WLLPSYN5G</text>
<text x="201.8" y="95">VDD12_WLSYN2G_PLL</text>
<text x="234.9" y="91.4">GND_RFA_CMN0</text>
<text x="234.9" y="93.2">GND_RFA_CMN1</text>
<text x="239.6" y="95">GND_XTAL</text>
<text x="201.8" y="96.7">VDD12_WLSYN2G_VCO</text>
<text x="201.8" y="98.5">VDD12_WLSYN5G_PLL</text>
<text x="201.8" y="100.3">VDD12_WLSYN5G_TXLO_CH0</text>
<text x="237.3" y="98.5">GND_ISO_0_1</text>
<text x="237.3" y="100.3">GND_ISO_0_2</text>
<text x="201.8" y="102.1">VDD12_WLSYN5G_TXLO_CH1</text>
<text x="201.8" y="107.4">VDD17_WLTX2G_CH0</text>
<text x="239.1" y="102.1">GND_ISO_1</text>
<text x="239.1" y="103.8">GND_ISO_2</text>
<text x="201.8" y="109.2">VDD17_WLTX2G_CH1</text>
<text x="201.8" y="111">VDD17_WLTX5G_CH0</text>
<text x="201.8" y="112.7">VDD17_WLTX5G_CH1</text>
<text x="239.6" y="109.2">GND_SR_0</text>
<text x="239.6" y="111">GND_SR_1</text>
<text x="239.6" y="112.7">GND_SR_2</text>
<text x="201.8" y="114.5">VDD17_WLSYN5G_VCO</text>
<text x="201.8" y="116.3">VDD17_BTPA_CH0</text>
<text x="201.8" y="118.1">VDD17_RFA</text>
<text x="201.8" y="119.8">VDD17_XTAL</text>
<text x="233.7" y="116.3">GND_ISO_WALL_0</text>
<text x="233.7" y="118.1">GND_ISO_WALL_1</text>
<text x="233.7" y="119.8">GND_ISO_WALL_2</text>
<text x="239.6" y="114.5">GND_SR_3</text>
<text x="233.7" y="121.6">GND_ISO_WALL_3</text>
</g>
<g font-size="1.3">
<text x="30.8" y="1.3">5</text>
<text x="88.9" y="1.3">4</text>
<text x="147" y="1.3">3</text>
<text x="205" y="1.3">2</text>
<text x="263.1" y="1.3">1</text>
<text x=".5" y="28.4">D</text>
<text x="292.6" y="28.4">D</text>
<text x=".5" y="79.5">C</text>
<text x="292.6" y="79.5">C</text>
<text x=".5" y="130.6">B</text>
<text x="292.6" y="130.6">B</text>
<text x=".5" y="181.7">A</text>
<text x="292.6" y="181.7">A</text>
<text x="30.8" y="207.4">5</text>
<text x="88.9" y="207.4">4</text>
<text x="147" y="207.4">3</text>
<text x="205" y="207.4">2</text>
<text x="263.1" y="207.4">1</text>
</g>
</svg>
